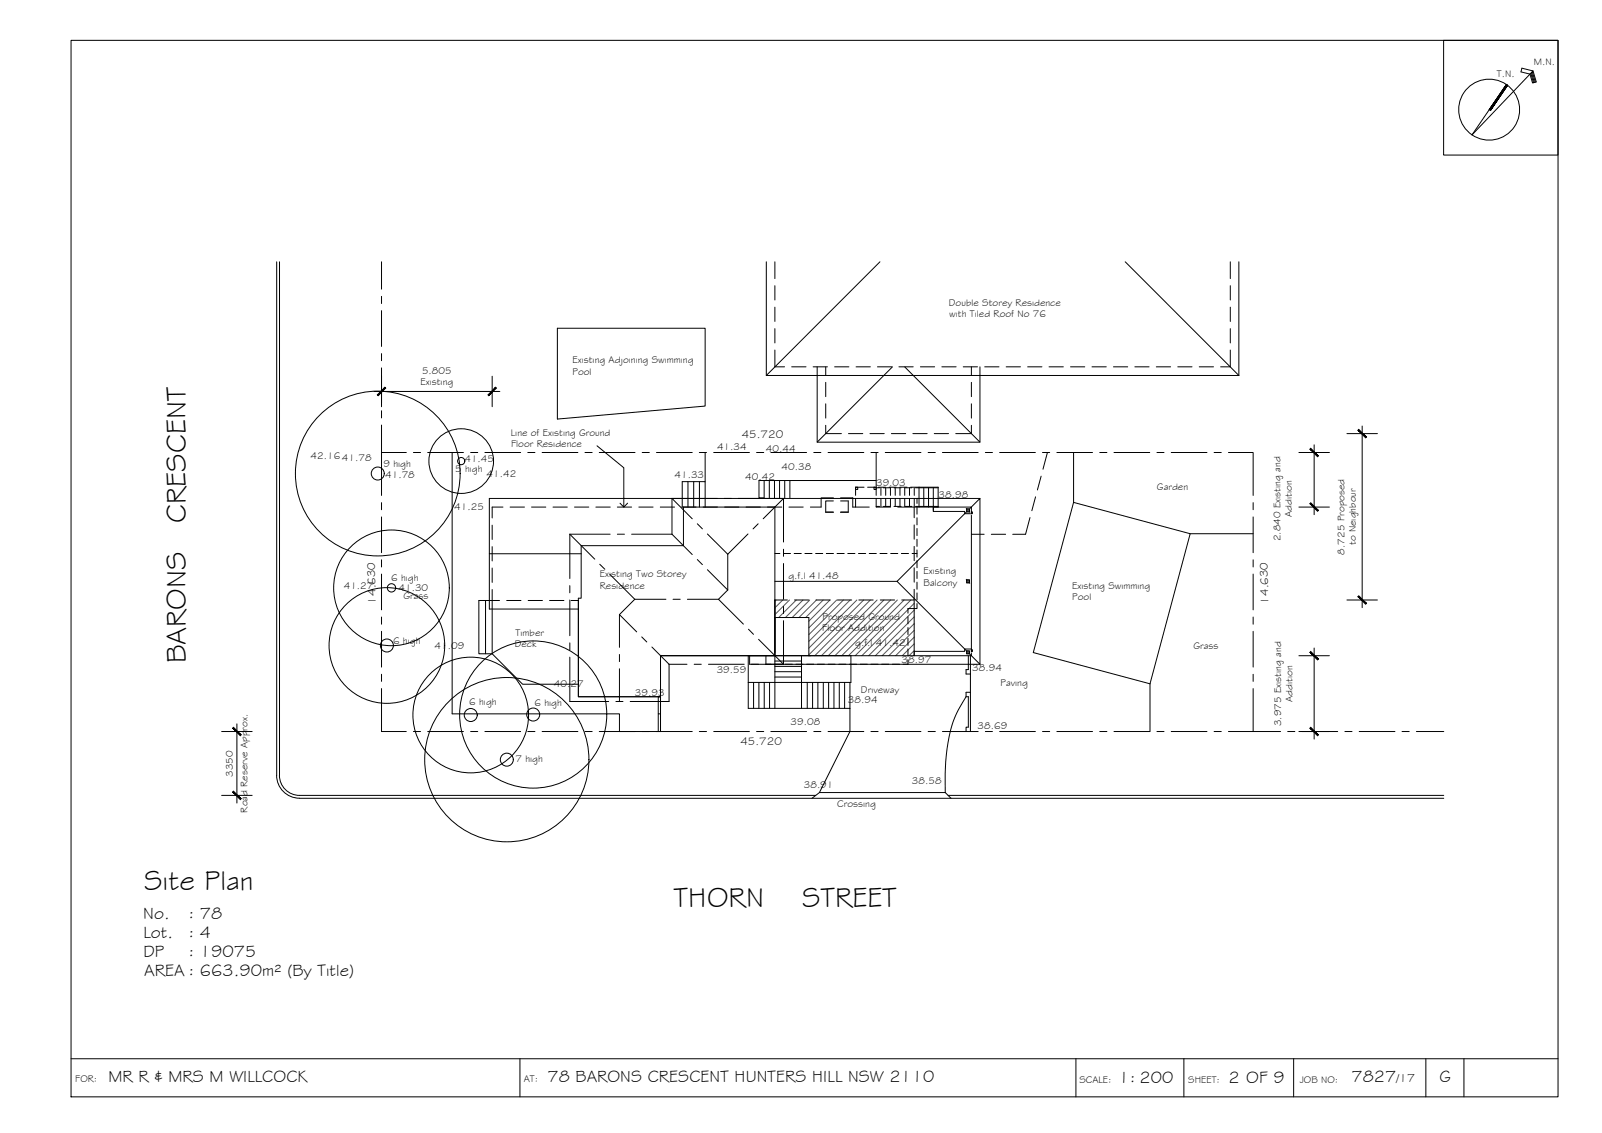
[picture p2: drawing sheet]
<svg xmlns="http://www.w3.org/2000/svg" width="420mm" height="297mm" viewBox="0 0 420 297" stroke-linecap="round" stroke-linejoin="round" font-family="sans-serif">
<!-- layer: EXISTING -->
<g fill="none" stroke="#000" stroke-width=".26">
<path d="M203.2 68.6v4.4M203.2 74.9v3.7M322.7 68.6v4.4M322.7 74.9v3.7M146.2 86.1h38.7v20.4l-38.7 3.4zM203.2 80.5v3.8M203.2 86.2v3.7M203.2 91.8v4.4h2.6M207.6 96.2h3.8M213.3 96.2h3.7M216.6 96.2v2.2M218.9 96.2h3.7"/>
<path d="M224.5 96.2h3.8M230.1 96.2h3.8M235.8 96.2h3.7M241.4 96.2h3.7M247 96.2h3.8M252.6 96.2h3.8M254.8 96.2v2.2M258.3 96.2h3.7M263.9 96.2h3.7M269.5 96.2h3.8M275.1 96.2h3.8M280.8 96.2h3.7"/>
<path d="M286.4 96.2h3.7M292 96.2h3.8M297.6 96.2h3.8M303.3 96.2h3.7M308.9 96.2h3.7M314.5 96.2h3.8M322.7 91.8v4.4h-2.6M322.7 80.5v3.8M322.7 86.2v3.7M118.6 118.6v68.5h43.9v4.7h10.1M184.9 118.6v7.7M216.6 111.5v2.2h4.1"/>
<path d="M216.6 100.2v3.8M216.6 105.9v3.7M222.5 113.7h3.8M228.2 113.7h3.7M229.8 118.6v11.3M233.8 113.7h3.7M239.4 113.7h3.8M245 113.7h3.8M254.8 111.5v2.2h-4.1M254.8 100.2v3.8M254.8 105.9v3.7M129.1 137.7v3.7"/>
<path d="M131.9 132.9h-2.8v2.9M133.8 132.9h3.7M139.4 132.9h3.8M145 132.9h3.8M150.7 132.9h3.7M156.3 132.9h3.7M161.9 132.9h3.8M167.5 132.9h3.8M173.2 132.9h3.7M178.8 132.9h26.2M178.9 132.9v-6.6h6v6.6M179.2 132.9v10.2h-26.8v13.7h-.7v25.9h21.5h-.6v9.1h.6v-19.9h30"/>
<path d="M180.4 126.3v6.6M181.9 126.3v6.6M183.4 126.3v6.6M200.4 126v4.5M201.8 126v4.5M203.1 126v4.5M203.2 132.9v39M204.5 126v4.5M205.8 126v4.5M206.9 132.9h3.8M207.2 126v4.5M218.6 130.5h-3.2v2.4h-2.9"/>
<path d="M218.6 131.3h-2v3h2M220.5 130.5h3.2v2.4h4.3M220.5 131.3h2v3h-2M224.4 127.7h.6v.6h-.6zM224.4 127.7v2.2M224.4 130.8v2.1M224.4 127.7h2.2M227.5 127.7h1.9M229.2 127.7h.6v.6h-.6zM229.8 126h-30.7v4.5h1.3M229.8 130.8v2.1h3.8M229.8 127.9h.9"/>
<path d="M229.8 132.8h.9M230.4 127.7h1.8M231 127.9v2M231 130.8v2M231.7 127.9h1.8v2M232.3 127.9v2M232.3 130.8v2M233.2 127.7h1.9M233.5 130.8v2h-1.8M234.5 127.9h1.9M234.5 132.8h1.9M234.8 127.9v2"/>
<path d="M234.8 130.8v2M236 127.7h1.9M236 127.9v2M236 130.8v2M237.3 130.8v2h1.9M238.5 127.9v2M238.5 130.8v2M238.8 127.7h7.2v5.2h-10.5M239.2 127.9h-1.9v2M239.8 132.9v2.8M239.8 137.6v3.8M239.8 127.9v2"/>
<path d="M239.8 130.8v2M240.1 127.9h5.9M240.1 132.8h5.9M241 127.7v5.2M242.3 127.9v4.9M243.5 127.9v5M244.8 127.9v4.9M244.8 132.9v.9M281.6 131.7l30.6 8.2-10.6 39.4-30.6-8.2zM125.6 157.4h3.5v14h-3.5zM127.3 157.4v14M129.1 154.6v2.8h1.9"/>
<path d="M129.1 143.3v3.8M129.1 148.9v3.8M132.9 157.4h3.7M138.5 157.4h3.8M144.1 157.4h3.8M206.5 157.3h-3.3v14.6h-30v10.8h-21.5v-25.3h-1.9M208.4 157.3h3.7M214 157.3h3.7M219.6 157.3h3.8M225.2 157.3h3.8M230.9 157.3h3.7M239.8 154.5v2.8h-3.3"/>
<path d="M239.8 143.2v3.8M239.8 148.9v3.7M129.1 171.4l8 8h14.6M196.2 171.9v13.8h26.7v-6.8M197.6 178.9v6.8M199 178.9v6.8M200.4 178.9v6.8M201.8 178.9v6.8M203.2 171.9v7h-7M203.2 173.3h7M203.2 174.7h7M203.2 176.1h7"/>
<path d="M203.2 177.5h7M210.2 171.9v13.8M211.7 178.9v6.8M213.1 178.9v6.8M214.5 178.9v6.8M215.9 178.9v6.8M217.3 178.9v6.8M218.7 178.9v6.8M220.1 178.9v6.8M221.5 178.9v6.8M223.2 171.9v7h-20v6.8M172.6 187.1h.6"/>
</g>
<!-- layer: BORDER -->
<g fill="none" stroke="#000" stroke-width=".26">
<path d="M18.6 10.6h390v277h-390zM378.6 10.6h30v30.1h-30zM401.5 19.2l.7 2.5M401.7 19l.7 2.6M401.9 18.8l.8 2.8M402.1 18.6l.8 2.9-1 .3-.6-2.4-2.4-.5 .2-1 3 .7-16 16.8 9-13.2M395.4 22.4l-4.5 6.5M18.6 277.6h390M136.4 277.6v10M282.2 277.6v10M310.5 277.6v10M339.3 277.6v10"/>
<path d="M374 277.6v10M383.9 277.6v10"/>
<circle cx="390.6" cy="28.7" r="8"/>
</g>
<!-- layer: ROOFPLAN EXIST. -->
<g fill="none" stroke="#000" stroke-width=".26">
<path d="M201 68.6v29.8M230.8 68.6l-29.8 29.8M295.1 68.6l29.8 29.8M324.9 68.6v29.8M201 98.4h123.9M214.3 96.2v19.7h42.7v-19.7M234.1 96.2l-19.8 19.7M237.3 96.2l19.7 19.7M181.6 136l-5.4-5.3v9.4M182.9 137.3l1.3 1.4M185.5 140l5.4 5.3M196.2 140l-5.3 5.3"/>
<path d="M198.8 137.3l-1.3 1.4M200.2 136l5.3-5.3v11.4M240.5 132v-1.3h-112.2v29h23.4M240.5 132.9v1.9M240.5 135.7v1.9M240.5 138.5v1.9M128.3 145.2h24.1M149.4 140.1v11.6M149.4 153.5v1.9M149.4 157.3v9.4M149.4 140.1h10.6M149.4 140.1l6.6 6.5"/>
<path d="M157.3 147.9l1.3 1.3M159.9 150.6l6.6 6.5M161.9 140.1h1.9M165.7 140.1h10.5M174.7 157.1h-8.2l-4 4M176.2 140.1l5.4 5.3M176.5 157.1h1.9M180.3 157.1h8.1M182.9 146.7l1.3 1.3M185.5 149.4l5.4 5.3M190.9 154.7l-2.5 2.4 6.6 6.5M190.9 145.3v9.4"/>
<path d="M203.2 145.1h1.3M205.5 145.1h1.8M205.5 144v1.9M205.5 147.7v9.4M205.5 159v1.9M208.3 145.1h1.8M211.1 145.1h1.9M213.9 145.1h1.9M216.7 145.1h1.9M219.5 145.1h1.9M222.3 145.1h1.9M225.2 145.1h1.8"/>
<path d="M228 145.1h1.8M230.8 145.1h1.8M233.6 145.1h1.9M236.4 145.1h1.9M239.2 145.1h1.3M240.5 158.2v1.3h-2.4v1.3M240.5 141.4v1.8M240.5 144.2v1.9M240.5 147v1.9M240.5 149.8v1.9M240.5 152.6v1.9M240.5 155.4v1.9"/>
<path d="M149.4 168.5v1.9M149.4 172.3v11.6h10.2M162.5 161.1l4.5 4.6M162.5 161.1v8.6M162.5 171.6v1.9M162.5 175.3v8.6M168.3 167l1.3 1.3M171 169.6l4.5 4.6M175.5 174.2h4.7M175.5 174.2v9.7h-10.2M182.1 174.2h1.8M185.8 174.2h9.4"/>
<path d="M196.3 165l1.3 1.3M197 174.2h1.9M199 167.6l6.5 6.6M200.8 174.2h4.7M200.9 171.9v2.3M205.5 162.7v11.5M205.9 174.2h1.9M208.7 174.2h1.9M211.5 174.2h1.9M214.4 174.2h1.8M217.2 174.2h1.8M220 174.2h1.9"/>
<path d="M222.8 174.2h1.9M225.6 174.2h1.9M228.4 174.2h1.9M231.2 174.2h1.9M234 174.2h1.9M238.1 172.9v1.3h-1.2M238.1 161.7v1.9M238.1 164.5v1.9M238.1 167.3v1.9M238.1 170.1v1.9M161.5 183.9h1.9"/>
</g>
<!-- layer: HATCH -->
<g fill="none" stroke="#545454" stroke-width=".26">
<path d="M203.5 157.3l-.3 .3M205.3 157.3l-2.1 2.1M207.1 157.3l-3.9 3.8M208.8 157.3l-4.6 4.6M210.6 157.3l-4.6 4.6M212.4 157.3l-4.6 4.6M214.1 157.3l-4.6 4.6M215.9 157.3l-4.6 4.6M217.7 157.3l-5.6 5.5M219.4 157.3l-7.3 7.3M221.2 157.3l-9.1 9.1M223 157.3l-10.9 10.8"/>
<path d="M224.7 157.3l-12.6 12.6M226.5 157.3l-14.4 14.4M228.3 157.3l-14.6 14.6M230 157.3l-14.6 14.6M231.8 157.3l-14.6 14.6M233.6 157.3l-14.6 14.6M235.4 157.3l-14.6 14.6M237.1 157.3l-14.6 14.6M238.9 157.3l-14.6 14.6M239.8 158.2l-13.8 13.7M239.8 160l-12 11.9M239.8 161.7l-10.2 10.2"/>
<path d="M239.8 163.5l-8.4 8.4M239.8 165.3l-6.7 6.6M239.8 167l-4.9 4.9M239.8 168.8l-3.1 3.1M239.8 170.6l-1.4 1.3"/>
</g>
<!-- layer: BORDER -->
<g fill="#000" stroke="#000" stroke-width=".26">
<path d="M395.1 22.2l-4.5 6.6zM395.1 22.2l.3 .1-4.8 6.5z"/>
<path d="M395.4 22.3l-4.8 6.5 .3 .1zM395.4 22.3l-4.5 6.6z"/>
</g>
<!-- layer: ROOFPLAN NEW -->
<path d="M240.5 130.7h16.5M203.2 152.4h32.1M235.3 152.4l21.7-21.7v43.5zM196.6 171.9v2.3h60.4" fill="none" stroke="#000" stroke-width=".26"/>
<!-- layer: NEWWORK -->
<path d="M244.8 132.9h10v1.8h-1.8v-.6h-8.2zM253.5 133.4h.8v.8h-.8zM254.8 134.7v35.5M239.8 157.3v14.6h-27.7v-10h-8.9v10M253.5 152h.8v.8h-.8zM196.2 171.9h27M239.8 170.8h13.2v-.6h1.8v1.7h-15zM253.5 170.7h.8v.7h-.8z" fill="none" stroke="#000" stroke-width=".26"/>
<!-- layer: BOUNDARY -->
<g fill="none" stroke="#000" stroke-width=".26">
<path d="M100.1 68.6v7.2M100.1 77.7v1.9M100.1 81.4v9.4M100.1 92.7v1.9M100.1 96.4v9.4M100.1 107.7v1.9M100.1 111.4v18.5M100.1 118.6h6.5M108.4 118.6h1.9M112.2 118.6h9.3M123.4 118.6h1.9M127.2 118.6h9.4"/>
<path d="M138.4 118.6h1.9M142.2 118.6h9.4M153.4 118.6h1.9M157.2 118.6h9.3M168.4 118.6h1.9M172.2 118.6h9.4M183.4 118.6h1.9M187.2 118.6h9.4M198.4 118.6h1.9M202.2 118.6h9.3M213.4 118.6h1.9M217.2 118.6h9.4"/>
<path d="M228.4 118.6h1.9M232.2 118.6h9.3M243.4 118.6h1.9M247.2 118.6h9.3M258.4 118.6h1.9M262.2 118.6h9.4M273.4 118.6h1.9M277.2 118.6h9.3M288.4 118.6h1.9M292.2 118.6h9.3M303.4 118.6h1.9M307.2 118.6h9.4"/>
<path d="M318.4 118.6h1.9M322.2 118.6h6.5v11.3M100.1 131.8v1.8M100.1 135.5v9.4M328.7 131.8v1.8M328.7 135.5v9.4M100.1 146.8v1.8M100.1 150.5v9.4M328.7 146.8v1.8M328.7 150.5v9.4M100.1 161.8v1.9M100.1 165.5v9.4"/>
<path d="M100.1 176.8v1.8M328.7 161.8v1.9M328.7 165.5v9.4M328.7 176.8v1.8M100.1 180.5v11.3h6.5M108.4 191.8h1.9M112.2 191.8h9.3M123.4 191.8h1.9M127.2 191.8h9.4M138.4 191.8h1.9M142.2 191.8h9.4M153.4 191.8h1.9"/>
<path d="M157.2 191.8h9.3M168.4 191.8h1.9M172.2 191.8h9.4M183.4 191.8h1.9M187.2 191.8h9.4M198.4 191.8h1.9M202.2 191.8h9.3M213.4 191.8h1.9M217.2 191.8h9.4M228.4 191.8h1.9M232.2 191.8h9.3M243.4 191.8h1.9"/>
<path d="M247.2 191.8h9.3M258.4 191.8h1.9M262.2 191.8h9.4M273.4 191.8h1.9M277.2 191.8h9.3M288.4 191.8h1.9M292.2 191.8h9.3M303.4 191.8h1.9M307.2 191.8h9.4M318.4 191.8h1.9M322.2 191.8h13.7M328.7 180.5v11.3"/>
<path d="M337.7 191.8h1.9M341.5 191.8h9.3M352.7 191.8h1.9M356.5 191.8h9.4M367.7 191.8h1.9M371.5 191.8h7.2"/>
</g>
<!-- layer: 0.13 -->
<g fill="none" stroke="#000" stroke-width=".26">
<path d="M72.6 68.6v134.7M73.3 68.6v134.7a5.3 5.3 0 0 0 5.2 5.2h135.4M281.6 118.6v13.1M312.2 139.9h16.5M254 171.9v3.6h-.6v1.2h1.1M254.5 171.9v19.9M301.6 179.3v12.5M222.9 185.7v6.1l-8 16M253.4 182.7h.6v7.9h-.6v1.2M253.4 182.7a29.5 29.5 0 0 0-5.2 15.3l-.3 4.9v4.9M254.5 181.5h-1.1v1.2M72.5 203.3a6 6 0 0 0 6 6h300.2"/>
<path d="M214.9 207.8h33M214.9 207.8l-1.9 1.5M247.9 207.8l1.5 1.5M248.7 208.5h130"/>
<circle cx="99.1" cy="124.1" r="21.6"/>
<circle cx="99.1" cy="124.1" r="1.7"/>
<circle cx="121" cy="120.9" r="8.5"/>
<circle cx="121" cy="120.9" r=".94"/>
<circle cx="102.7" cy="154.1" r="15.2"/>
<circle cx="102.7" cy="154.1" r="1.09"/>
<circle cx="101.5" cy="169.2" r="15.2"/>
<circle cx="101.5" cy="169.2" r="1.7"/>
<circle cx="123.5" cy="187.5" r="15.2"/>
<circle cx="123.5" cy="187.5" r="1.7"/>
<circle cx="132.9" cy="199.2" r="21.5"/>
<circle cx="132.9" cy="199.2" r="1.7"/>
<circle cx="139.8" cy="187.3" r="19.3"/>
<circle cx="139.8" cy="187.3" r="1.7"/>
</g>
<!-- layer: HATCH -->
<g fill="#545454" stroke="#545454" stroke-width=".26">
<path d="M253.5 133.4l.8 .8v-.8zM253.5 133.4l.8 .8h-.8z"/>
<path d="M253.5 152l.8 .8v-.8zM253.5 152l.8 .8h-.8z"/>
<path d="M253.5 170.7l.8 .7v-.7zM253.5 170.7l.8 .7h-.8z"/>
</g>
<!-- layer: WETAREA FIXTURES -->
<path d="M274.7 118.6l-1.2 4.4M270.1 135.7l-1.1 4.4h-3.4M271.6 130.3l-1 3.6M273.1 124.8l-1 3.7M254.8 140.1h3.3M260 140.1h3.7" fill="none" stroke="#000" stroke-width=".26"/>
<!-- layer: DIMENSION -->
<g fill="none" stroke="#000" stroke-width=".26">
<path d="M100.1 98.6v8M129.1 98.6v8M98.1 102.6h33M340.7 118.6h8M344.7 116.6v18.3M353.3 113.7h8M357.3 111.7v47.6M340.7 132.9h8M353.3 157.3h8M340.7 171.9h8M344.7 169.9v23.9M58.1 191.8h8"/>
<path d="M62.1 189.8v20.7M340.7 191.8h8M58.1 208.5h8"/>
</g>
<!-- layer: 0 -->
<g fill="#000" stroke="#000" stroke-width=".26">
<path d="M101 101.5l-1.8 2.2 2-2zM101 101.5l-1.8 2.2-.2-.2z"/>
<path d="M128 103.5l.2 .2 1.8-2.2zM130 101.5l.2 .2-2 2z"/>
<path d="M343.6 117.7l2 2 .2-.2zM343.6 117.7l.2-.2 2 2z"/>
<path d="M356.2 112.8l2 2 .2-.2zM356.2 112.8l.2-.2 2 2z"/>
<path d="M343.8 131.8l-.2 .2 2.2 1.8zM343.6 132l2.2 1.8-.2 .2z"/>
<path d="M356.4 156.2l-.2 .2 2.2 1.8zM356.2 156.4l2.2 1.8-.2 .2z"/>
<path d="M343.6 171l2 2 .2-.2zM343.6 171l.2-.2 2 2z"/>
<path d="M61.2 190.7l-.2 .2 2.2 1.8zM61 190.9l2.2 1.8-.2 .2z"/>
<path d="M343.6 190.9l2.2 1.8-2-2zM343.6 190.9l2.2 1.8-.2 .2z"/>
<path d="M61 207.6l2 2 .2-.2zM61.2 207.4l2 2-2.2-1.8z"/>
</g>
<path d="M156.6 116.9l7 5.7v10.3M162.6 131.9l1 1 1-1" fill="none" stroke="#000" stroke-width=".26"/>
<!-- layer: MASK -->
<g fill="#fff" stroke="#fff" stroke-width=".26">
<path d="M254.8 170.3v.5l.2-.5zM255 170.3v.5h-.2z"/>
<path d="M254.8 134.2v.5l.2-.5zM255 134.2v.5h-.2z"/>
</g>
<!-- layer: SERVICES -->
<path d="M254.8 134.2h.2v.5h-.2zM254.8 170.3h.2v.5h-.2z" fill="none" stroke="#000" stroke-width=".26"/>
<g font-size="7.5">
<text x="48.7" y="137.2" transform="rotate(-90 48.7 137.2)">CRESCENT</text>
<text x="48.7" y="173.9" transform="rotate(-90 48.7 173.9)">BARONS</text>
<text x="37.8" y="233.3">Site Plan</text>
<text x="176.8" y="237.9">THORN</text>
<text x="210.4" y="237.9">STREET</text>
</g>
<g font-size="4.5">
<text x="37.6" y="240.8">No.</text>
<text x="37.6" y="245.8">Lot.</text>
<text x="49.4" y="240.8">: 78</text>
<text x="49.4" y="245.8">: 4</text>
<text x="37.6" y="250.9">DP</text>
<text x="49.4" y="250.9">: 19075</text>
<text x="37.8" y="255.9">AREA : 663.90m² (By Title)</text>
<text x="28.4" y="283.6">MR R &amp; MRS M WILLCOCK</text>
<text x="143.6" y="283.6">78 BARONS CRESCENT HUNTERS HILL NSW 2110</text>
<text x="293.4" y="283.9">1: 200</text>
<text x="322.2" y="283.9">2 OF 9</text>
<text x="354.4" y="283.8">7827</text>
<text x="377.6" y="283.8">G</text>
</g>
<text font-size="3.2" x="366.2" y="283.8">/17</text>
<g font-size="3">
<text x="194.5" y="114.8">45.720</text>
<text x="98.6" y="158.3" transform="rotate(-91 98.6 158.3)">14.630</text>
<text x="332.7" y="158.3" transform="rotate(-91 332.7 158.3)">14.630</text>
<text x="194.2" y="195.2">45.720</text>
</g>
<g font-size="2.6">
<text x="402.3" y="17.1">M.N.</text>
<text x="392.5" y="20.1">T.N.</text>
<text x="248.9" y="80.2">Double Storey Residence</text>
<text x="248.9" y="83.1">with Tiled Roof No 76</text>
<text x="150.1" y="95.3">Existing Adjoining Swimming</text>
<text x="110.3" y="100.9">Existing</text>
<text x="110.7" y="98">5.805</text>
<text x="150.2" y="98.2">Pool</text>
<text x="134" y="114.4">Line of Existing Ground</text>
<text x="134" y="117.3">Floor Residence</text>
<text x="188.1" y="118.1">41.34</text>
<text x="200.9" y="118.6">40.44</text>
<text x="81.5" y="120.2">42.1641.78</text>
<text x="100.6" y="122.4">9 high</text>
<text x="101" y="125.2">41.78</text>
<text x="119.4" y="123.8">5 high</text>
<text x="121.8" y="121.1">41.45</text>
<text x="127.6" y="125.1">41.42</text>
<text x="176.9" y="125.4">41.33</text>
<text x="195.5" y="125.7">40.42</text>
<text x="205" y="123.1">40.38</text>
<text x="229.8" y="127.4">39.03</text>
<text x="246.2" y="130.5">38.98</text>
<text x="303.4" y="128.5">Garden</text>
<text x="119.2" y="133.8">41.25</text>
<text x="338.8" y="135.5" transform="rotate(-90 338.8 135.5)">Addition</text>
<text x="335.9" y="141.9" transform="rotate(-90 335.9 141.9)">2.840 Existing and</text>
<text x="355.6" y="143" transform="rotate(-90 355.6 143)">to Neighbour</text>
<text x="352.6" y="145.4" transform="rotate(-90 352.6 145.4)">8.725 Proposed</text>
<text x="90.2" y="154.5">41.27</text>
<text x="102.6" y="152.3">6 high</text>
<text x="104.5" y="155.1">41.30</text>
<text x="157.3" y="154.3">Residence</text>
<text x="157.3" y="151.4">Existing Two Storey</text>
<text x="206.8" y="151.9">g.f.l 41.48</text>
<text x="242.2" y="150.6">Existing</text>
<text x="242.2" y="153.5">Balcony</text>
<text x="281.2" y="154.5">Existing Swimming</text>
<text x="105.8" y="156.9">Grass</text>
<text x="281.2" y="157.4">Pool</text>
<text x="135.2" y="166.7">Timber</text>
<text x="215.7" y="165.5">Floor Addition</text>
<text x="215.7" y="162.6">Proposed Ground</text>
<text x="103.1" y="169">6 high</text>
<text x="114" y="170.1">41.09</text>
<text x="135" y="169.6">Deck</text>
<text x="224.3" y="169.3">g.f.l 41.42</text>
<text x="236.5" y="173.7">38.97</text>
<text x="313" y="170.3">Grass</text>
<text x="188" y="176.5">39.59</text>
<text x="255" y="176">38.94</text>
<text x="262.4" y="179.8">Paving</text>
<text x="123.1" y="184.7">6 high</text>
<text x="140.2" y="185">6 high</text>
<text x="145.3" y="180.2">40.27</text>
<text x="166.5" y="182.6">39.93</text>
<text x="222.4" y="184.2">38.94</text>
<text x="225.8" y="181.8">Driveway</text>
<text x="338.9" y="184" transform="rotate(-90 338.9 184)">Addition</text>
<text x="207.3" y="190.1">39.08</text>
<text x="256.4" y="191.1">38.69</text>
<text x="336" y="190.4" transform="rotate(-90 336 190.4)">3.975 Existing and</text>
<text x="61.1" y="203.7" transform="rotate(-90 61.1 203.7)">3350</text>
<text x="135.2" y="199.8">7 high</text>
<text x="210.8" y="206.7">38.91</text>
<text x="239.2" y="205.7">38.58</text>
<text x="64.9" y="213" transform="rotate(-90 64.9 213)">Road Reserve Approx.</text>
<text x="219.6" y="211.7">Crossing</text>
<text x="19.8" y="283.8">FOR:</text>
<text x="137.4" y="283.6">AT:</text>
<text x="283.1" y="283.9">SCALE:</text>
<text x="311.6" y="283.9">SHEET:</text>
<text x="340.9" y="283.9">JOB NO:</text>
</g>
</svg>
